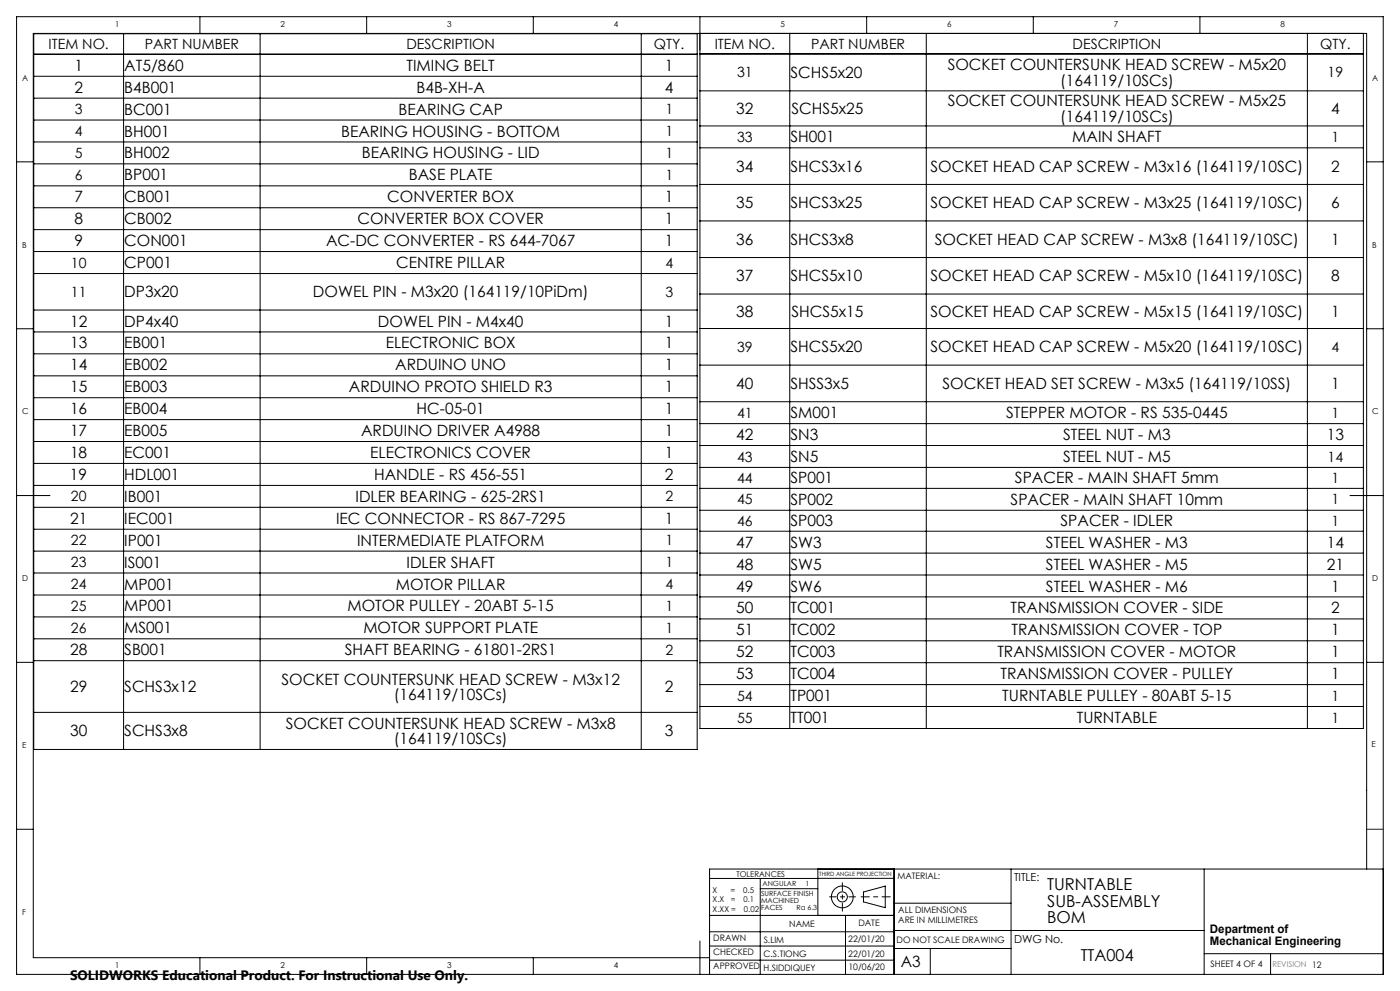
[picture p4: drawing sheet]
<svg xmlns="http://www.w3.org/2000/svg" width="420mm" height="297mm" viewBox="0 0 420 297" stroke-linecap="round" stroke-linejoin="round" font-family="sans-serif">
<g fill="none" stroke="#000" stroke-width=".3">
<path d="M5 5h410v287h-410zM10.1 10.1h199.1v214.5h-199.1zM10.1 16.3h199.1M37.1 10.1v214.5M60 5v5M78 10.1v214.5M110 5v5M160 5v5M192.4 10.1v214.5M210 16.2h199M210 5v213.3h199v-208.3M236.9 10v208.3"/>
<path d="M260 5v5M277.9 10v208.3M310 5v5M360 5v5M392.2 10v208.3M10.1 22.9h199.1M10.1 29.4h199.1M10.1 36h199.1M210 27.2h199M210 37.7h199M5 48.5h5M10.1 42.5h199.1"/>
<path d="M10.1 49.1h199.1M10.1 55.7h199.1M210 44.3h199M210 55.3h199M410 48.5h5M10.1 62.3h199.1M10.1 68.8h199.1M10.1 75.4h199.1M210 66.2h199M210 77.2h199M5 98.5h5M10.1 82h199.1"/>
<path d="M10.1 92.9h199.1M10.1 99.5h199.1M210 88.1h199M210 98.5h199M410 98.5h5M10.1 106h199.1M10.1 112.6h199.1M10.1 119.2h199.1M210 109.4h199M10.1 125.8h199.1M10.1 132.3h199.1M10.1 138.9h199.1"/>
<path d="M210 120.4h199M210 127h199M210 133.5h199M5 148.5h10M10.1 145.5h199.1M10.1 152h199.1M10.1 158.6h199.1M210 140.1h199M210 146.4h199M210 152.9h199M210 159.2h199M405 148.5h10"/>
<path d="M10.1 165.2h199.1M10.1 171.7h199.1M10.1 178.3h199.1M210 165.8h199M210 172.3h199M210 178.9h199M5 198.5h5M10.1 184.9h199.1M10.1 191.4h199.1M10.1 198h199.1M210 185.5h199M210 192h199"/>
<path d="M210 198.6h199M410 198.5h5M10.1 213.5h199.1M210 205.2h199M210 211.7h199M5 248.5h5M212.9 279.3h55.3M212.9 274.4h55.3M228.1 263.3v28.7M228.1 266.3h17.3M245.4 260.5v13.9M253.6 274.4v17.6"/>
<path d="M259 267.3l6.6-1.7v6.4l-6.6-1.7zM268.2 260.5v31.5M268.2 270.7h35.1M268.2 278.9h93M268.2 263.2l-55.3 .1M303.3 260.5v31.5M361.2 260.5v31.5M410 260.5v-250.5h-400v277h202.9M415 260.5h-202.1v31.5M60 287v5M110 287v5M160 287v5"/>
<path d="M210 282v10M212.9 287.8h55.3M212.9 283.5h55.3M268.2 284.3h35.1M279.1 284.3v7.7M361.2 285.8h53.8M381.2 285.8v6.2"/>
<circle cx="252.7" cy="268.8" r="1.52"/>
<circle cx="252.7" cy="268.8" r="3.3"/>
</g>
<path d="M267.1 268.8h-8.8" fill="none" stroke="#000" stroke-width=".3" stroke-dasharray="15.2 1.3 1.3 1.3" stroke-dashoffset="12.8"/>
<path d="M252.7 264.6v8.5" fill="none" stroke="#000" stroke-width=".3" stroke-dasharray="15.2 1.3 1.3 1.3" stroke-dashoffset="12.9"/>
<path d="M248.9 268.8h7.7" fill="none" stroke="#000" stroke-width=".3" stroke-dasharray="15.2 1.3 1.3 1.3" stroke-dashoffset="13.3"/>
<path d="M410 248.5h5" fill="none" stroke="#00f" stroke-width=".3"/>
<g font-size="4.9">
<text x="314.2" y="266.8">TURNTABLE</text>
<text x="314.2" y="271.8">SUB-ASSEMBLY</text>
<text x="314.2" y="276.7">BOM</text>
<text x="324.2" y="287.9">TTA004</text>
</g>
<g font-size="4.7">
<text x="22.3" y="21.2">1</text>
<text x="37.3" y="21.2">AT5/860</text>
<text x="122" y="21.2">TIMING BELT</text>
<text x="199.5" y="21.2">1</text>
<text x="237.1" y="23.4">SCHS5x20</text>
<text x="284.3" y="21.1">SOCKET COUNTERSUNK HEAD SCREW - M5x20</text>
<text x="22.3" y="27.8">2</text>
<text x="37.3" y="27.8">B4B001</text>
<text x="125" y="27.8">B4B-XH-A</text>
<text x="199.5" y="27.8">4</text>
<text x="318" y="25.6">(164119/10SCs)</text>
<text x="37.3" y="34.4">BC001</text>
<text x="119.6" y="34.4">BEARING CAP</text>
<text x="220.9" y="34.2">32</text>
<text x="237.4" y="34.2">SCHS5x25</text>
<text x="284.3" y="31.9">SOCKET COUNTERSUNK HEAD SCREW - M5x25</text>
<text x="399.3" y="34.2">4</text>
<text x="37.3" y="40.9">BH001</text>
<text x="102.4" y="40.9">BEARING HOUSING - BOTTOM</text>
<text x="318" y="36.4">(164119/10SCs)</text>
<text x="37.3" y="47.5">BH002</text>
<text x="108.5" y="47.5">BEARING HOUSING - LID</text>
<text x="237.1" y="42.7">SH001</text>
<text x="321.7" y="42.7">MAIN SHAFT</text>
<text x="220.9" y="51.4">34</text>
<text x="237.1" y="51.4">SHCS3x16</text>
<text x="279.1" y="51.4">SOCKET HEAD CAP SCREW - M3x16 (164119/10SC)</text>
<text x="399.3" y="51.4">2</text>
<text x="37.3" y="54.1">BP001</text>
<text x="122.7" y="54.1">BASE PLATE</text>
<text x="22.3" y="60.6">7</text>
<text x="37.3" y="60.6">CB001</text>
<text x="116.2" y="60.6">CONVERTER BOX</text>
<text x="199.5" y="60.6">1</text>
<text x="220.9" y="62.4">35</text>
<text x="237.1" y="62.4">SHCS3x25</text>
<text x="279.1" y="62.4">SOCKET HEAD CAP SCREW - M3x25 (164119/10SC)</text>
<text x="399.3" y="62.4">6</text>
<text x="22.3" y="67.2">8</text>
<text x="37.3" y="67.2">CB002</text>
<text x="107.3" y="67.2">CONVERTER BOX COVER</text>
<text x="199.5" y="67.2">1</text>
<text x="22.3" y="73.8">9</text>
<text x="37.3" y="73.8">CON001</text>
<text x="97.8" y="73.8">AC-DC CONVERTER - RS 644-7067</text>
<text x="199.5" y="73.8">1</text>
<text x="220.9" y="73.4">36</text>
<text x="237.1" y="73.4">SHCS3x8</text>
<text x="280.4" y="73.4">SOCKET HEAD CAP SCREW - M3x8 (164119/10SC)</text>
<text x="399.3" y="73.4">1</text>
<text x="37.3" y="80.3">CP001</text>
<text x="118.8" y="80.3">CENTRE PILLAR</text>
<text x="37.3" y="89.1">DP3x20</text>
<text x="93.9" y="89.1">DOWEL PIN - M3x20 (164119/10PiDm)</text>
<text x="220.9" y="84.3">37</text>
<text x="237.1" y="84.3">SHCS5x10</text>
<text x="279.1" y="84.3">SOCKET HEAD CAP SCREW - M5x10 (164119/10SC)</text>
<text x="399.3" y="84.3">8</text>
<text x="220.9" y="95">38</text>
<text x="237.4" y="95">SHCS5x15</text>
<text x="279.1" y="95">SOCKET HEAD CAP SCREW - M5x15 (164119/10SC)</text>
<text x="399.3" y="95">1</text>
<text x="21" y="97.9">12</text>
<text x="37.3" y="97.9">DP4x40</text>
<text x="113.4" y="97.9">DOWEL PIN - M4x40</text>
<text x="199.5" y="97.9">1</text>
<text x="21" y="104.4">13</text>
<text x="37.3" y="104.4">EB001</text>
<text x="115.7" y="104.4">ELECTRONIC BOX</text>
<text x="199.5" y="104.4">1</text>
<text x="237.1" y="105.6">SHCS5x20</text>
<text x="279.1" y="105.6">SOCKET HEAD CAP SCREW - M5x20 (164119/10SC)</text>
<text x="21" y="111">14</text>
<text x="37.3" y="111">EB002</text>
<text x="118.6" y="111">ARDUINO UNO</text>
<text x="199.5" y="111">1</text>
<text x="21" y="117.6">15</text>
<text x="37.3" y="117.6">EB003</text>
<text x="104.7" y="117.6">ARDUINO PROTO SHIELD R3</text>
<text x="199.5" y="117.6">1</text>
<text x="220.9" y="116.6">40</text>
<text x="237.1" y="116.6">SHSS3x5</text>
<text x="282.8" y="116.6">SOCKET HEAD SET SCREW - M3x5 (164119/10SS)</text>
<text x="399.3" y="116.6">1</text>
<text x="21" y="124.1">16</text>
<text x="37.3" y="124.1">EB004</text>
<text x="125" y="124.1">HC-05-01</text>
<text x="199.5" y="124.1">1</text>
<text x="237.1" y="125.3">SM001</text>
<text x="301.9" y="125.3">STEPPER MOTOR - RS 535-0445</text>
<text x="21" y="130.7">17</text>
<text x="37.3" y="130.7">EB005</text>
<text x="108.3" y="130.7">ARDUINO DRIVER A4988</text>
<text x="199.5" y="130.7">1</text>
<text x="220.9" y="131.9">42</text>
<text x="237.1" y="131.9">SN3</text>
<text x="318.9" y="131.9">STEEL NUT - M3</text>
<text x="398" y="131.9">13</text>
<text x="21" y="137.3">18</text>
<text x="37.3" y="137.3">EC001</text>
<text x="111.1" y="137.3">ELECTRONICS COVER</text>
<text x="199.5" y="137.3">1</text>
<text x="21" y="143.9">19</text>
<text x="37.2" y="143.9">HDL001</text>
<text x="112.3" y="143.9">HANDLE - RS 456-551</text>
<text x="199.5" y="143.9">2</text>
<text x="237.1" y="138.5">SN5</text>
<text x="318.9" y="138.5">STEEL NUT - M5</text>
<text x="237.1" y="144.9">SP001</text>
<text x="304.5" y="144.9">SPACER - MAIN SHAFT 5mm</text>
<text x="37.3" y="150.4">IB001</text>
<text x="106.7" y="150.4">IDLER BEARING - 625-2RS1</text>
<text x="237.1" y="151.3">SP002</text>
<text x="303.2" y="151.3">SPACER - MAIN SHAFT 10mm</text>
<text x="21" y="157">21</text>
<text x="37.3" y="157">IEC001</text>
<text x="100.8" y="157">IEC CONNECTOR - RS 867-7295</text>
<text x="199.5" y="157">1</text>
<text x="237.1" y="157.7">SP003</text>
<text x="318.2" y="157.7">SPACER - IDLER</text>
<text x="37.3" y="163.6">IP001</text>
<text x="107.1" y="163.6">INTERMEDIATE PLATFORM</text>
<text x="220.9" y="164.1">47</text>
<text x="237.1" y="164.1">SW3</text>
<text x="313.8" y="164.1">STEEL WASHER - M3</text>
<text x="398" y="164.1">14</text>
<text x="37.3" y="170.1">IS001</text>
<text x="122" y="170.1">IDLER SHAFT</text>
<text x="220.9" y="170.7">48</text>
<text x="237.1" y="170.7">SW5</text>
<text x="313.8" y="170.7">STEEL WASHER - M5</text>
<text x="398" y="170.7">21</text>
<text x="37.3" y="176.7">MP001</text>
<text x="118.8" y="176.7">MOTOR PILLAR</text>
<text x="220.9" y="177.3">49</text>
<text x="237.1" y="177.3">SW6</text>
<text x="313.8" y="177.3">STEEL WASHER - M6</text>
<text x="399.3" y="177.3">1</text>
<text x="37.3" y="183.3">MP001</text>
<text x="104.3" y="183.3">MOTOR PULLEY - 20ABT 5-15</text>
<text x="220.9" y="183.9">50</text>
<text x="237.1" y="183.9">TC001</text>
<text x="303.2" y="183.9">TRANSMISSION COVER - SIDE</text>
<text x="399.3" y="183.9">2</text>
<text x="37.3" y="189.8">MS001</text>
<text x="109" y="189.8">MOTOR SUPPORT PLATE</text>
<text x="220.9" y="190.4">51</text>
<text x="237.1" y="190.4">TC002</text>
<text x="303.4" y="190.4">TRANSMISSION COVER - TOP</text>
<text x="399.3" y="190.4">1</text>
<text x="21" y="196.4">28</text>
<text x="37.3" y="196.4">SB001</text>
<text x="103.5" y="196.4">SHAFT BEARING - 61801-2RS1</text>
<text x="220.9" y="197">52</text>
<text x="237.1" y="197">TC003</text>
<text x="299.2" y="197">TRANSMISSION COVER - MOTOR</text>
<text x="399.3" y="197">1</text>
<text x="220.9" y="203.6">53</text>
<text x="237.1" y="203.6">TC004</text>
<text x="300.1" y="203.6">TRANSMISSION COVER - PULLEY</text>
<text x="399.3" y="203.6">1</text>
<text x="21" y="207.4">29</text>
<text x="37.3" y="207.4">SCHS3x12</text>
<text x="84.4" y="205.2">SOCKET COUNTERSUNK HEAD SCREW - M3x12</text>
<text x="118.2" y="209.7">(164119/10SCs)</text>
<text x="199.5" y="207.4">2</text>
<text x="237.1" y="210.1">TP001</text>
<text x="300.7" y="210.1">TURNTABLE PULLEY - 80ABT 5-15</text>
<text x="21" y="220.7">30</text>
<text x="37.3" y="220.7">SCHS3x8</text>
<text x="85.7" y="218.4">SOCKET COUNTERSUNK HEAD SCREW - M3x8</text>
<text x="199.5" y="220.7">3</text>
<text x="237.1" y="216.7">TT001</text>
<text x="323" y="216.7">TURNTABLE</text>
<text x="118.2" y="223">(164119/10SCs)</text>
<text x="270.2" y="289.7">A3</text>
</g>
<g font-size="4.2">
<text x="14.6" y="14.7">ITEM NO.</text>
<text x="43.4" y="14.7">PART NUMBER</text>
<text x="121.9" y="14.7">DESCRIPTION</text>
<text x="196.2" y="14.7">QTY.</text>
<text x="214.4" y="14.6">ITEM NO.</text>
<text x="243.3" y="14.6">PART NUMBER</text>
<text x="321.8" y="14.6">DESCRIPTION</text>
<text x="396.1" y="14.6">QTY.</text>
<text x="221.1" y="23.2">31</text>
<text x="398.3" y="23.2">19</text>
<text x="22.4" y="34.2">3</text>
<text x="199.6" y="34.2">1</text>
<text x="22.4" y="40.8">4</text>
<text x="199.6" y="40.8">1</text>
<text x="22.4" y="47.3">5</text>
<text x="199.6" y="47.3">1</text>
<text x="221.1" y="42.5">33</text>
<text x="399.5" y="42.5">1</text>
<text x="22.4" y="53.9">6</text>
<text x="199.6" y="53.9">1</text>
<text x="21.3" y="80.2">10</text>
<text x="199.6" y="80.2">4</text>
<text x="21.3" y="89">11</text>
<text x="199.6" y="89">3</text>
<text x="221.1" y="105.5">39</text>
<text x="399.5" y="105.5">4</text>
<text x="221.1" y="125.2">41</text>
<text x="399.5" y="125.2">1</text>
<text x="221.1" y="138.3">43</text>
<text x="398.3" y="138.3">14</text>
<text x="221.1" y="144.7">44</text>
<text x="399.5" y="144.7">1</text>
<text x="21.3" y="150.3">20</text>
<text x="199.6" y="150.3">2</text>
<text x="221.1" y="151.2">45</text>
<text x="399.5" y="151.2">1</text>
<text x="221.1" y="157.6">46</text>
<text x="399.5" y="157.6">1</text>
<text x="21.3" y="163.4">22</text>
<text x="199.6" y="163.4">1</text>
<text x="21.3" y="170">23</text>
<text x="199.6" y="170">1</text>
<text x="21.3" y="176.5">24</text>
<text x="199.6" y="176.5">4</text>
<text x="21.3" y="183.1">25</text>
<text x="199.6" y="183.1">1</text>
<text x="21.3" y="189.7">26</text>
<text x="199.6" y="189.7">1</text>
<text x="199.6" y="196.2">2</text>
<text x="221.1" y="210">54</text>
<text x="399.5" y="210">1</text>
<text x="221.1" y="216.5">55</text>
<text x="399.5" y="216.5">1</text>
</g>
<text font-size="4.1" x="21" y="293.7">SOLIDWORKS Educational Product. For Instructional Use Only.</text>
<g font-size="3.5">
<text x="363" y="279.6">Department of</text>
<text x="363" y="283.1">Mechanical Engineering</text>
</g>
<g font-size="3.3">
<text x="304.2" y="264">TITLE:</text>
<text x="304.2" y="282.5">DWG No.</text>
</g>
<g font-size="2.7">
<text x="269.3" y="263.5">MATERIAL:</text>
<text x="269.5" y="273.7">ALL DIMENSIONS</text>
<text x="236.8" y="277.8">NAME</text>
<text x="257.5" y="277.6">DATE</text>
<text x="269.5" y="276.7">ARE IN MILLIMETRES</text>
<text x="213.9" y="286.1">CHECKED</text>
<text x="214" y="282">DRAWN</text>
<text x="229.1" y="286.8">C.S.TIONG</text>
<text x="229.1" y="282.6">S.LIM</text>
<text x="254.5" y="282.4">22/01/20</text>
<text x="254.5" y="286.7">22/01/20</text>
<text x="269" y="282.5">DO NOT SCALE DRAWING</text>
<text x="214" y="290.5">APPROVED</text>
<text x="229.1" y="290.9">H.SIDDIQUEY</text>
<text x="254.5" y="290.8">10/06/20</text>
<text x="363.1" y="289.8">SHEET 4 OF 4</text>
</g>
<g font-size="2.5">
<text x="34.6" y="8.2">1</text>
<text x="84.2" y="8.2">2</text>
<text x="134.2" y="8.2">3</text>
<text x="184.2" y="8.2">4</text>
<text x="234.2" y="8.2">5</text>
<text x="284.2" y="8.2">6</text>
<text x="334.2" y="8.2">7</text>
<text x="384.2" y="8.2">8</text>
<text x="6.7" y="24.2">A</text>
<text x="411.7" y="24.2">A</text>
<text x="6.7" y="74.2">B</text>
<text x="411.7" y="74.2">B</text>
<text x="6.7" y="124.2">C</text>
<text x="411.7" y="124.2">C</text>
<text x="6.7" y="174.2">D</text>
<text x="411.7" y="174.2">D</text>
<text x="6.7" y="224.2">E</text>
<text x="411.4" y="223.9">E</text>
<text x="6.7" y="274.2">F</text>
<text x="34.6" y="290.2">1</text>
<text x="84.2" y="290.2">2</text>
<text x="134.2" y="290.2">3</text>
<text x="184.2" y="290.2">4</text>
</g>
<g font-size="2.4">
<text x="220.9" y="262.8">TOLERANCES</text>
<text x="213.8" y="267.6">X</text>
<text x="219.2" y="267.6">=</text>
<text x="223" y="267.6">0.5</text>
<text x="213.8" y="270.4">X.X</text>
<text x="213.8" y="273.2">X.XX =</text>
<text x="219.3" y="270.4">=</text>
<text x="223.1" y="270.4">0.1</text>
<text x="223.2" y="273.2">0.02</text>
</g>
<text font-size="2.4" fill="#808080" x="381.7" y="289.8">REVISION 12</text>
<g font-size="2.1">
<text x="228.3" y="268.6">SURFACE FINISH</text>
<text x="228.8" y="265.5">ANGULAR</text>
<text x="241.6" y="265.5">1</text>
<text x="228.3" y="270.7">MACHINED</text>
<text x="228.3" y="272.8">FACES</text>
<text x="238.9" y="272.8">Ra 6.3</text>
</g>
<text font-size="1.7" x="245.8" y="262.5">THIRD ANGLE PROJECTION</text>
</svg>
